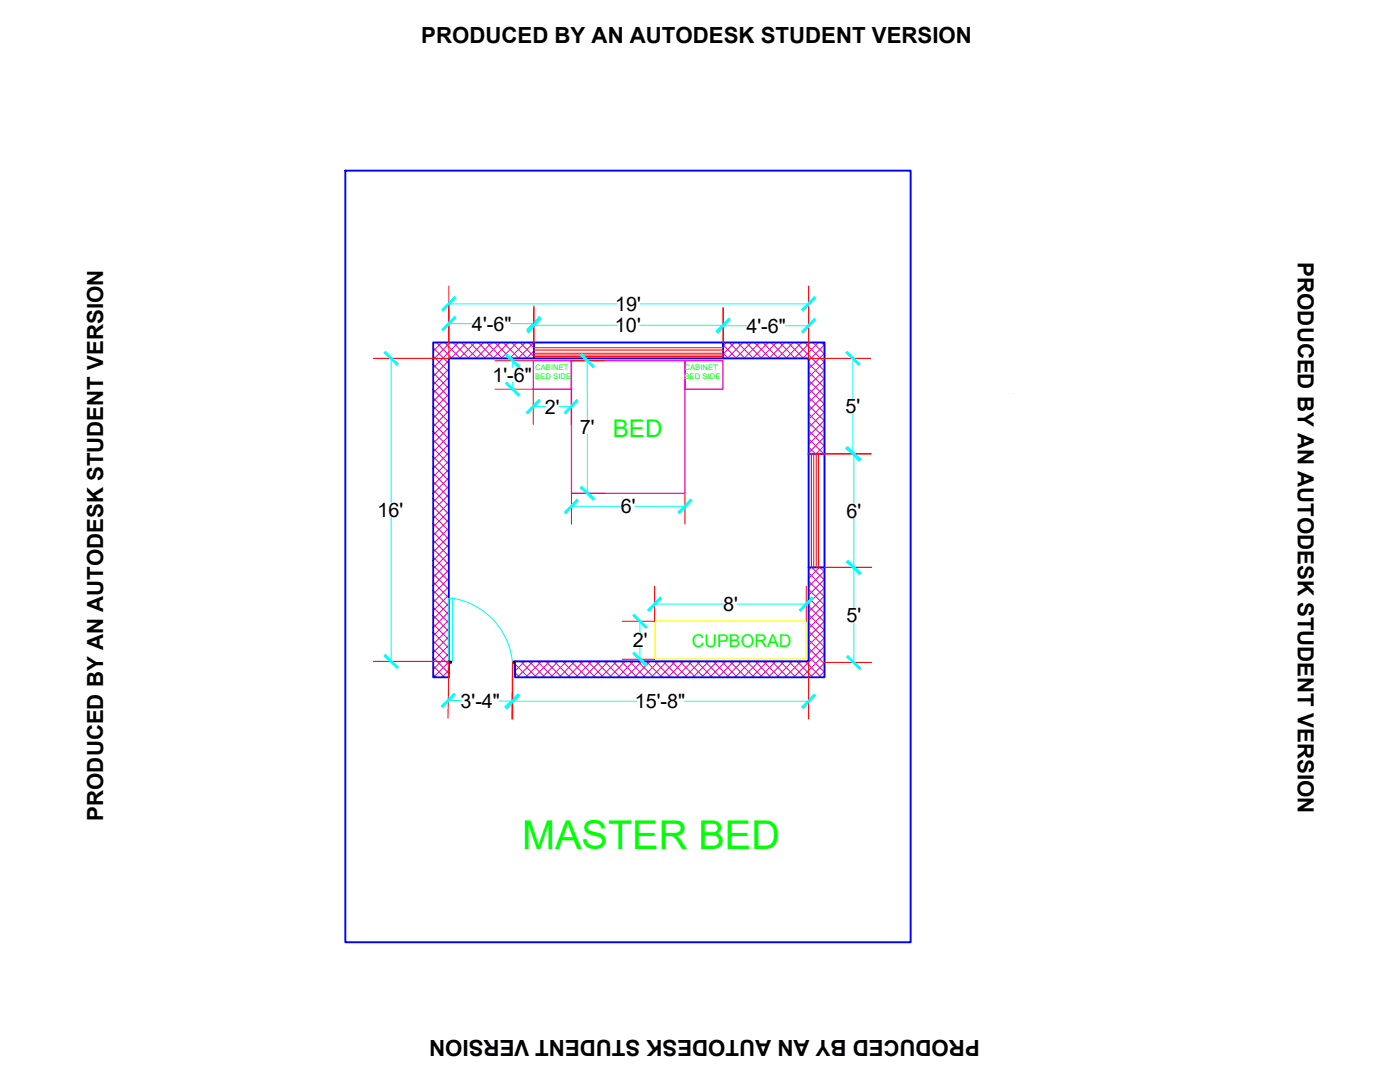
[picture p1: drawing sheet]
<svg xmlns="http://www.w3.org/2000/svg" width="279mm" height="216mm" viewBox="0 0 279 216" stroke-linecap="round" stroke-linejoin="round" font-family="sans-serif">
<!-- layer: HATCH -->
<g fill="none" stroke="#dd00a5" stroke-width=".2">
<path d="M86.4 79.4l3.2 3.2M86.4 77.7l3.2 3.2M86.4 76l3.2 3.2M86.4 74.4l3.2 3.1M86.4 72.7l3.2 3.2M86.4 71l3.2 3.2M86.4 69.4l3.2 3.1M86.5 68.3l-.1 .1M87.1 68.3l3.1 3.2M88.2 68.3l-1.8 1.8M88.7 68.3l3.2 3.2M89.6 71.9l-3.2 3.2"/>
<path d="M89.6 73.6l-3.2 3.2M89.6 75.3l-3.2 3.2M89.6 77l-3.2 3.1M89.6 78.6l-3.2 3.2M89.8 68.3l-3.4 3.5M90.4 68.3l3.2 3.2M91.5 68.3l-5.1 5.1M92.1 68.3l3.2 3.2M93.2 68.3l-3.2 3.2M93.8 68.3l3.1 3.2M94.8 68.3l-3.1 3.2M95.4 68.3l3.2 3.2"/>
<path d="M96.5 68.3l-3.2 3.2M97.1 68.3l3.1 3.2M98.2 68.3l-3.2 3.2M98.8 68.3l3.1 3.2M99.9 68.3l-3.2 3.2M100.4 68.3l3.2 3.2M101.5 68.3l-3.1 3.2M102.1 68.3l3.1 3.2M103.2 68.3l-3.2 3.2M103.8 68.3l2.8 2.8M104.9 68.3l-3.2 3.2M105.5 68.3l1.1 1.1"/>
<path d="M106.6 68.3l-3.2 3.2M106.6 70l-1.5 1.5M144.3 70.5l1 1M144.3 68.8l2.7 2.7M144.9 68.3l-.6 .7M145.5 68.3l3.2 3.2M146.6 68.3l-2.3 2.4M147.2 68.3l3.2 3.2M148.3 68.3l-3.1 3.2M148.9 68.3l3.1 3.2M149.9 68.3l-3.1 3.2M150.5 68.3l3.2 3.2"/>
<path d="M151.6 68.3l-3.1 3.2M152.2 68.3l3.2 3.2M153.3 68.3l-3.1 3.2M153.9 68.3l3.2 3.2M155 68.3l-3.2 3.2M155.6 68.3l3.1 3.2M156.6 68.3l-3.1 3.2M157.2 68.3l3.2 3.2M158.3 68.3l-3.1 3.2M158.9 68.3l5.6 5.7M160 68.3l-3.2 3.2M160.6 68.3l3.9 4"/>
<path d="M161.4 79.2l3.1 3.2M161.4 77.5l3.1 3.2M161.4 75.9l3.1 3.1M161.4 74.2l3.1 3.2M161.4 72.5l3.1 3.2M161.7 68.3l-3.2 3.2M162.2 68.3l2.3 2.4M163.3 68.3l-3.1 3.2M163.9 68.3l.6 .7M164.5 68.8l-3.1 3.2M164.5 70.5l-3.1 3.1M164.5 72.2l-3.1 3.1"/>
<path d="M164.5 73.8l-3.1 3.2M164.5 75.5l-3.1 3.2M164.5 77.2l-3.1 3.1M164.5 78.8l-3.1 3.2M86.4 99.5l3.2 3.1M86.4 97.8l3.2 3.1M86.4 96.1l3.2 3.1M86.4 94.4l3.2 3.2M86.4 92.8l3.2 3.1M86.4 91.1l3.2 3.1M86.4 89.4l3.2 3.2M86.4 87.8l3.2 3.1"/>
<path d="M86.4 86.1l3.2 3.2M86.4 84.4l3.2 3.2M86.4 82.7l3.2 3.2M86.4 81.1l3.2 3.1M89.6 80.3l-3.2 3.2M89.6 82l-3.2 3.1M89.6 83.7l-3.2 3.1M89.6 85.3l-3.2 3.1M89.6 87l-3.2 3.1M89.6 88.7l-3.2 3.1M89.6 90.3l-3.2 3.2M89.6 92l-3.2 3.1"/>
<path d="M89.6 93.7l-3.2 3.1M89.6 95.3l-3.2 3.2M89.6 97l-3.2 3.2M89.6 98.7l-3.2 3.1M161.4 89.2l1.3 1.4M161.4 87.6l3 3M161.4 85.9l3.1 3.1M161.4 84.2l3.1 3.1M161.4 82.5l3.1 3.2M161.4 80.9l3.1 3.1M164.5 80.5l-3.1 3.2M164.5 82.2l-3.1 3.1"/>
<path d="M164.5 83.8l-3.1 3.2M164.5 85.5l-3.1 3.2M164.5 87.2l-3.1 3.2M164.5 88.9l-1.6 1.7M164.5 90.5v.1M86.4 119.5l3.2 3.2M86.4 117.8l3.2 3.2M86.4 116.1l3.2 3.2M86.4 114.5l3.2 3.1M86.4 112.8l3.2 3.2M86.4 111.1l3.2 3.2M86.4 109.5l3.2 3.1"/>
<path d="M86.4 107.8l3.2 3.2M86.4 106.1l3.2 3.2M86.4 104.5l3.2 3.1M86.4 102.8l3.2 3.1M86.4 101.1l3.2 3.2M89.6 100.3l-3.2 3.2M89.6 102l-3.2 3.2M89.6 103.7l-3.2 3.1M89.6 105.4l-3.2 3.1M89.6 107l-3.2 3.2M89.6 108.7l-3.2 3.2M89.6 110.4l-3.2 3.1"/>
<path d="M89.6 112l-3.2 3.2M89.6 113.7l-3.2 3.2M89.6 115.4l-3.2 3.1M89.6 117.1l-3.2 3.1M89.6 118.7l-3.2 3.2M161.4 119.3l3.1 3.1M161.4 117.6l3.1 3.1M161.4 116l3.1 3.1M161.4 114.3l3.1 3.1M161.9 113.2l-.5 .5M162 113.2l2.5 2.6M163.5 113.2l-2.1 2.2"/>
<path d="M163.7 113.2l.8 .9M164.5 113.9l-3.1 3.2M164.5 115.6l-3.1 3.2M164.5 117.3l-3.1 3.1M164.5 118.9l-3.1 3.2M86.4 134.5l.6 .6M86.4 132.9l2.3 2.2M86.4 131.2l3.2 3.1M86.4 129.5l3.2 3.1M86.4 127.9l3.2 3.1M86.4 126.2l3.2 3.1M86.4 124.5l3.2 3.1"/>
<path d="M86.4 122.8l3.2 3.2M86.4 121.2l3.2 3.1M89.6 120.4l-3.2 3.1M89.6 122.1l-3.2 3.1M89.6 123.8l-3.2 3.1M89.6 125.4l-3.2 3.1M89.6 127.1l-3.2 3.1M89.6 128.7l-3.2 3.2M89.6 130.4l-3.2 3.2M89.6 132.1l-3.1 3M89.6 133.7l-1.4 1.4M102.8 134.2l.9 .9"/>
<path d="M102.8 132.5l2.6 2.6M103 132l-.2 .2M103.9 132l3.2 3.1M104.7 132l-1.9 1.9M105.6 132l3.2 3.1M106.4 132l-3.1 3.1M107.3 132l3.1 3.1M108 132l-3.1 3.1M108.9 132l3.2 3.1M109.7 132l-3.1 3.1M110.6 132l3.1 3.1M111.4 132l-3.2 3.1"/>
<path d="M112.3 132l3.1 3.1M113.1 132l-3.2 3.1M114 132l3.1 3.1M114.7 132l-3.1 3.1M115.6 132l3.2 3.1M116.4 132l-3.2 3.1M117.3 132l3.1 3.1M118.1 132l-3.2 3.1M119 132l3.1 3.1M119.8 132l-3.2 3.1M120.6 132l3.2 3.1M121.4 132l-3.1 3.1"/>
<path d="M122.3 132l3.1 3.1M123.1 132l-3.2 3.1M124 132l3.1 3.1M124.8 132l-3.2 3.1M125.6 132l3.2 3.1M126.4 132l-3.1 3.1M127.3 132l3.2 3.1M128.1 132l-3.1 3.1M129 132l3.1 3.1M129.8 132l-3.2 3.1M130.6 132l3.2 3.1M131.4 132l-3.1 3.1"/>
<path d="M132.3 132l3.2 3.1M133.1 132l-3.1 3.1M134 132l3.2 3.1M134.8 132l-3.2 3.1M135.7 132l3.1 3.1M136.4 132l-3.1 3.1M137.3 132l3.2 3.1M138.1 132l-3.1 3.1M139 132l3.2 3.1M139.8 132l-3.1 3.1M140.7 132l3.1 3.1M141.5 132l-3.2 3.1"/>
<path d="M142.3 132l3.2 3.1M143.1 132l-3.1 3.1M144 132l3.2 3.1M144.8 132l-3.2 3.1M145.7 132l3.1 3.1M146.5 132l-3.2 3.1M147.4 132l3.1 3.1M148.1 132l-3.1 3.1M149 132l3.2 3.1M149.8 132l-3.1 3.1M150.7 132l3.1 3.1M151.5 132l-3.2 3.1"/>
<path d="M152.4 132l3.1 3.1M153.2 132l-3.2 3.1M154.1 132l3.1 3.1M154.8 132l-3.1 3.1M155.7 132l3.1 3.1M156.5 132l-3.2 3.1M157.4 132l3.1 3.1M158.2 132l-3.2 3.1M159 132l3.2 3.1M159.9 132l-3.2 3.1M160.7 132l3.2 3.1M161.4 131l3.1 3.1"/>
<path d="M161.4 129.3l3.1 3.2M161.4 127.6l3.1 3.2M161.4 126l3.1 3.1M161.4 124.3l3.1 3.1M161.4 122.6l3.1 3.2M161.4 121l3.1 3.1M164.5 120.6l-3.1 3.2M164.5 122.3l-3.1 3.1M164.5 123.9l-3.1 3.2M164.5 125.6l-3.1 3.1M164.5 127.3l-3.1 3.1M164.5 129l-6.1 6.1"/>
<path d="M164.5 130.6l-4.5 4.5M164.5 132.3l-2.8 2.8M164.5 134l-1.1 1.1"/>
</g>
<!-- layer: WALL -->
<path d="M68.9 34.1h112.8v153.9h-112.8zM86.4 68.3h78.1v66.8h-61.7v-3.1h58.6v-60.5h-71.8v63.6h-3.2zM106.6 68.3v3.1M144.3 68.3v3.1M161.4 90.6h3.1M161.4 113.2h3.1" fill="none" stroke="#00f" stroke-width=".38"/>
<!-- layer: DOOR -->
<path d="M89.6 119.4h.7v12.6h-.7zM90.3 119.4a14.3 14.3 0 0 1 12 12.9" fill="none" stroke="#0ff" stroke-width=".21"/>
<!-- layer: 0 -->
<path d="M89.6 132h.5v.3h-.5zM102.3 132h.5v.3h-.5z" fill="none" stroke="#000" stroke-width=".25"/>
<!-- layer: BATHROOM -->
<path d="M130.6 124h30.3v7.5h-30.3z" fill="none" stroke="#ff0" stroke-width=".25"/>
<!-- layer: WINDOW -->
<path d="M106.6 69.9h37.7M106.6 70.5h37.7M106.6 71.1h37.7M106.6 70.8h37.7M106.6 69.4h37.7M161.9 90.6v22.6M162.4 90.6v22.6M162.9 90.6v22.6M163.4 90.6v22.6" fill="none" stroke="#f00" stroke-width=".2"/>
<!-- layer: BED -->
<path d="M106.4 72h7.6v5.7h-7.6zM114 72h22.7v26.4h-22.7zM136.7 72h7.6v5.7h-7.6z" fill="none" stroke="#f0f" stroke-width=".25"/>
<!-- layer: 0 -->
<g fill="none" stroke="#f00" stroke-width=".2">
<path d="M89.6 57.1v14.4h-15.1M161.4 57.1v14.4h12.4M98.8 72h7.6M98.8 77.7h7.6v7M106.6 61v7.3M114 77.7v7M120.7 71.9l-6.7 .1M144.3 61.4v6.9M120.8 98.4h-6.8v6.2M136.7 98.4v6.2M161.4 90.6h12.5M130.6 117v7h-6.4"/>
<path d="M160.9 117v7M164.5 113.2h9.4M74.5 132h15.1l-.2 11.3M102.3 132.1l-.1 11.4M102.3 132v11.5M124.2 131.5h6.4M161.4 132v11.5M164.5 132.2h9.4"/>
</g>
<g fill="none" stroke="#0ff" stroke-width=".2">
<path d="M78.1 71.5v28.8M89.6 60.6h33.6M89.6 64.6h4.6M101.9 64.6h4.7M102.3 72v1.3M102.3 76.3v1.4M106.6 64.9h16.5M117.2 71.9v11.8M127.7 64.9h16.6M127.8 60.6h33.6M144.3 65h4.7M156.7 65h4.7"/>
<path d="M170.2 71.5v8.1M106.4 81.1h2.4M111.5 81.1h2.5M117.2 86.6v11.8M170.2 82.5v8.1M170.4 90.6v9.8M78.1 103.2v28.8M114 101h10M126.7 101h10M170.4 103.3v18M89.5 139.8h2.5M99.6 139.9h2.6"/>
<path d="M102.3 139.9h24.8M127.7 124v2.3M127.7 129.2v2.3M130.6 120.5h13.8M136.6 139.9h24.8M147.1 120.5h13.8M170.4 124.2v8"/>
</g>
<g fill="#0ff" stroke="#0ff" stroke-width=".2">
<path d="M90.7 59.2l-2.3 2.8 2.6-2.5zM90.7 59.2l-2.3 2.8-.2-.2z"/>
<path d="M160 61.8l.3 .2 2.2-2.8zM162.5 59.2l.3 .3-2.5 2.5z"/>
<path d="M90.7 63.2l-2.3 2.8 2.6-2.6zM90.7 63.2l-2.3 2.8-.2-.3z"/>
<path d="M107.7 63.2l-2.5 2.5 .2 .3zM107.7 63.2l.2 .2-2.5 2.6z"/>
<path d="M76.7 70.4l2.5 2.5 .3-.3zM76.9 70.1l2.6 2.5-2.8-2.2z"/>
<path d="M76.9 130.6l-.2 .3 2.8 2.2zM76.7 130.9l2.8 2.2-.3 .3z"/>
<path d="M168.8 70.4l2.6 2.5 .2-.3zM168.8 70.4l.3-.3 2.5 2.5z"/>
<path d="M169.1 89.2l-.3 .2 2.8 2.3zM168.8 89.4l2.8 2.3-.2 .3z"/>
<path d="M169 112.1l2.5 2.5 .3-.2zM169 112.1l.2-.2 2.6 2.5z"/>
<path d="M169.2 130.8l-.2 .3 2.8 2.2zM169 131.1l2.8 2.2-.3 .3z"/>
<path d="M169 89.4l2.5 2.6 .3-.3zM169 89.4l.2-.2 2.6 2.5z"/>
<path d="M169.2 111.9l-.2 .2 2.8 2.3zM169 112.1l2.8 2.3-.3 .2z"/>
<path d="M107.7 63.5l-2.3 2.8 2.5-2.5zM107.7 63.5l-2.3 2.8-.2-.2z"/>
<path d="M142.9 66.1l.3 .2 2.3-2.8zM145.5 63.5l.2 .3-2.5 2.5z"/>
<path d="M145.5 63.6l-2.3 2.8 2.5-2.5zM142.9 66.1l2.6-2.5-2.3 2.8z"/>
<path d="M160 66.1l.3 .3 2.2-2.8zM162.5 63.6l.3 .3-2.5 2.5z"/>
<path d="M131.8 119.1l-2.3 2.8 2.5-2.5zM131.8 119.1l-2.3 2.8-.3-.2z"/>
<path d="M162 119.1l-2.5 2.6 .3 .2zM162 119.1l.3 .3-2.5 2.5z"/>
<path d="M126.3 122.8l2.6 2.6 .2-.3zM126.6 122.6l2.5 2.5-2.8-2.3z"/>
<path d="M126.6 130.1l-.3 .3 2.8 2.2zM126.3 130.4l2.8 2.2-.2 .3z"/>
<path d="M90.6 138.4l-2.3 2.8 2.6-2.5zM88.1 140.9l2.5-2.5-2.3 2.8z"/>
<path d="M100.8 141l.2 .3 2.3-2.8zM103.3 138.5l.3 .3-2.6 2.5z"/>
<path d="M160 141.1l.3 .2 2.2-2.8zM162.5 138.5l.3 .3-2.5 2.5z"/>
<path d="M103.4 138.5l-2.2 2.8 2.5-2.5zM103.4 138.5l-2.2 2.8-.3-.2z"/>
<path d="M100.9 70.8l2.6 2.6 .2-.3zM101.2 70.6l2.5 2.5-2.8-2.3z"/>
<path d="M101.2 76.3l-.3 .2 2.8 2.3zM100.9 76.5l2.8 2.3-.2 .2z"/>
<path d="M107.6 79.7l-2.3 2.8 2.5-2.5zM107.6 79.7l-2.3 2.8-.3-.2z"/>
<path d="M115.1 79.7l-2.5 2.6 .3 .2zM115.1 79.7l.3 .3-2.5 2.5z"/>
<path d="M115.8 70.8l2.5 2.5 .3-.2zM115.8 70.8l.3-.2 2.5 2.5z"/>
<path d="M115.8 97.3l2.8 2.2-2.5-2.5zM115.8 97.3l2.8 2.2-.2 .3z"/>
<path d="M115.1 99.6l-2.2 2.8 2.5-2.5zM115.1 99.6l-2.2 2.8-.3-.2z"/>
<path d="M135.3 102.2l.3 .2 2.2-2.8zM137.8 99.6l.3 .3-2.5 2.5z"/>
</g>
<text font-size="7.9" fill="#0f0" x="104.2" y="169.3">MASTER BED</text>
<text font-size="4.8" fill="#0f0" x="122.3" y="87.2">BED</text>
<g font-size="4.4">
<text x="84.1" y="8.6">PRODUCED BY AN AUTODESK STUDENT VERSION</text>
<text x="259" y="52.3" transform="rotate(90 259 52.3)">PRODUCED BY AN AUTODESK STUDENT VERSION</text>
<text x="20.6" y="163.8" transform="rotate(-90 20.6 163.8)">PRODUCED BY AN AUTODESK STUDENT VERSION</text>
<text x="195.5" y="207.5" transform="rotate(180 195.5 207.5)">PRODUCED BY AN AUTODESK STUDENT VERSION</text>
</g>
<g font-size="4">
<text x="94.2" y="66">4'-6&quot;</text>
<text x="122.8" y="62">19'</text>
<text x="122.7" y="66.3">10'</text>
<text x="149" y="66.4">4'-6&quot;</text>
<text x="98.3" y="76.2">1'-6&quot;</text>
<text x="108.8" y="82.6">2'</text>
<text x="168.7" y="82.4">5'</text>
<text x="115.7" y="86.6">7'</text>
<text x="75.4" y="103.1">16'</text>
<text x="123.9" y="102.4">6'</text>
<text x="168.9" y="103.3">6'</text>
<text x="144.3" y="121.9">8'</text>
<text x="168.9" y="124.1">5'</text>
<text x="126.3" y="129.2">2'</text>
<text x="91.9" y="141.2">3'-4&quot;</text>
<text x="126.7" y="141.3">15'-8&quot;</text>
</g>
<text font-size="3.5" fill="#0f0" x="138" y="129">CUPBORAD</text>
<g font-size="1.5" fill="#0f0">
<text x="106.8" y="73.8">CABINET</text>
<text x="106.8" y="75.7">BED SIDE</text>
<text x="136.6" y="73.8">CABINET</text>
<text x="136.6" y="75.7">BED SIDE</text>
</g>
</svg>
